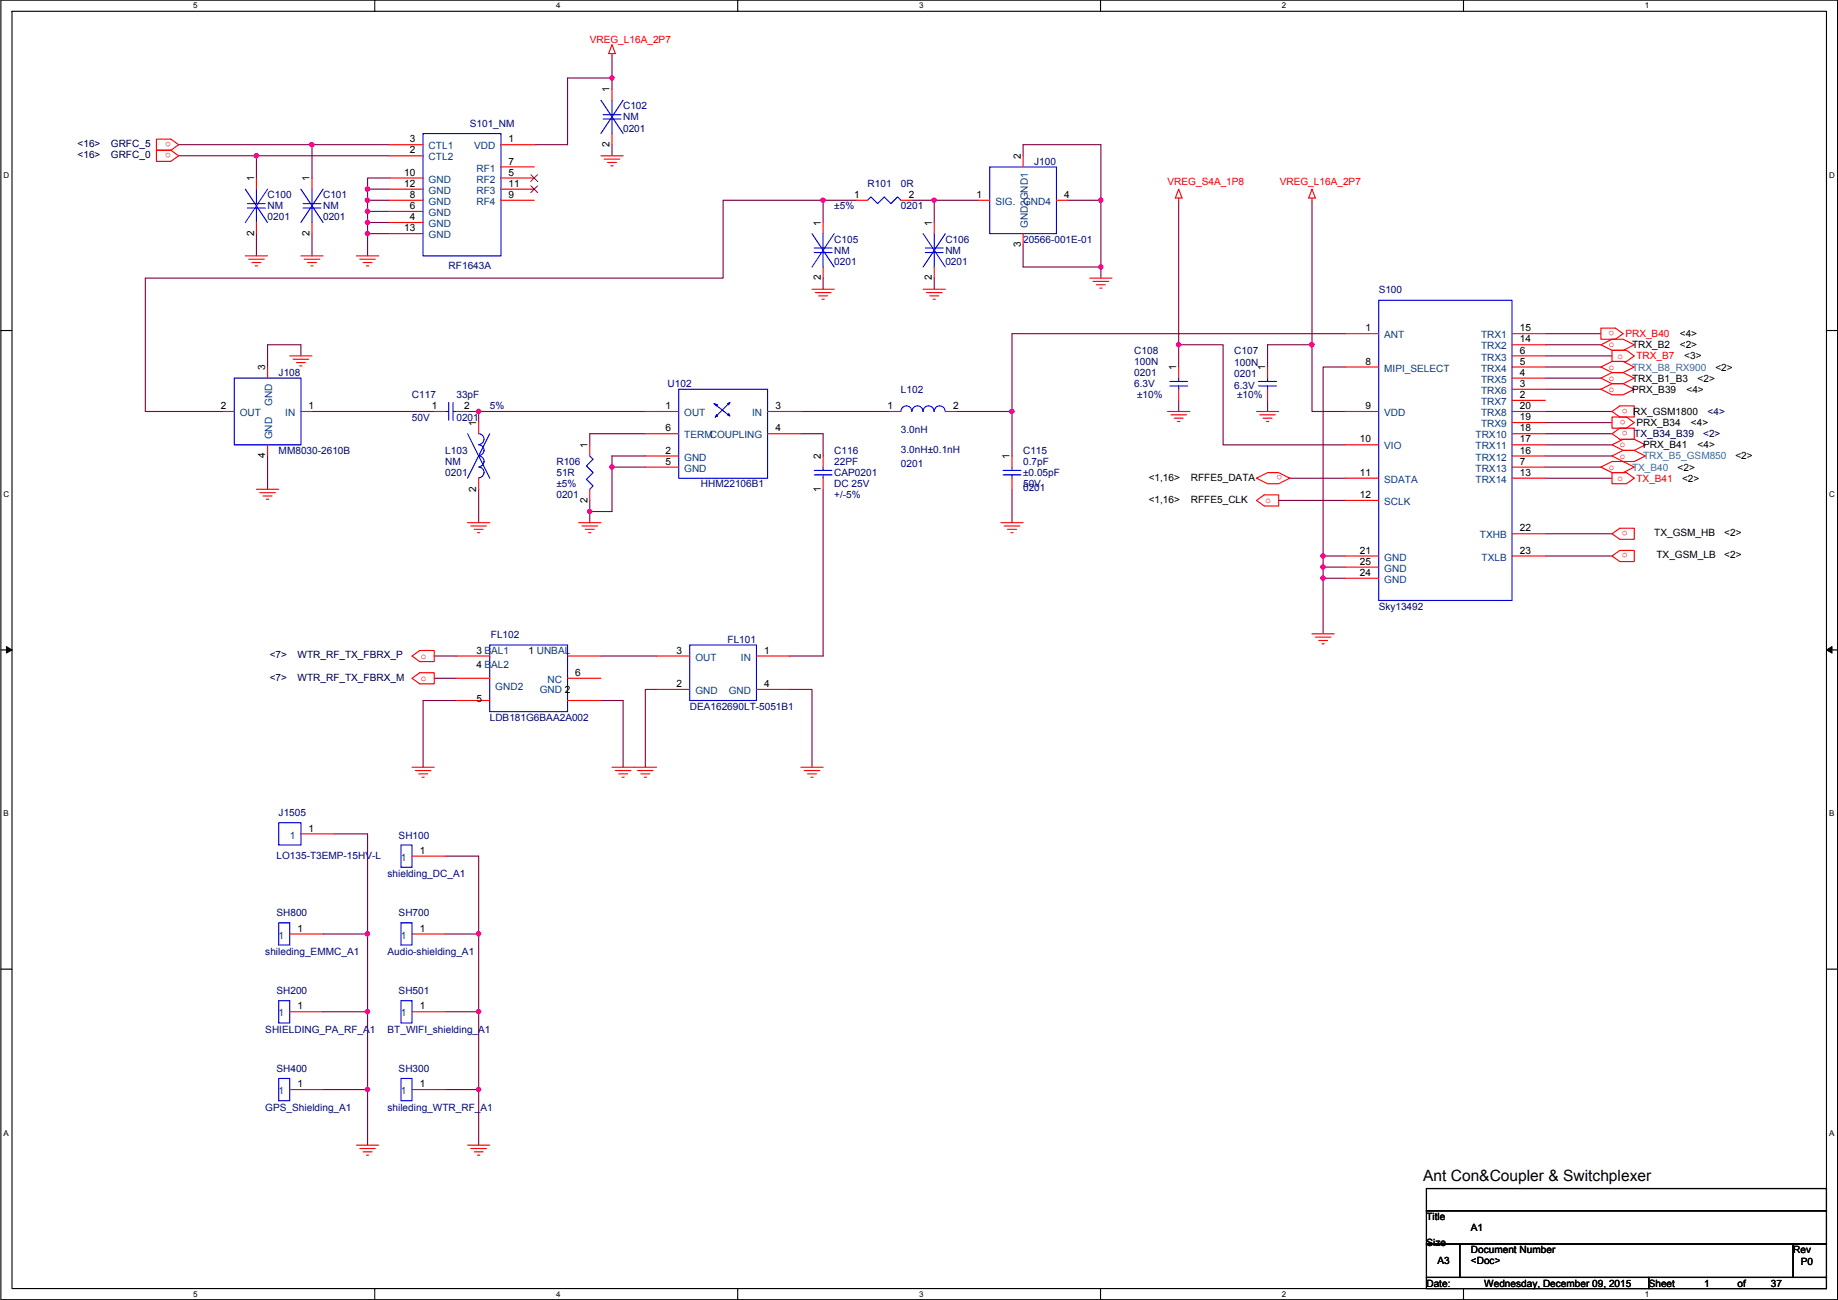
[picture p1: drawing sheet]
<svg xmlns="http://www.w3.org/2000/svg" width="420mm" height="297mm" viewBox="0 0 420 297" stroke-linecap="round" stroke-linejoin="round" font-family="sans-serif">
<path d="M.2 0h419.9v297h-419.9zM2.7 2.6h414.8v291.8h-414.8z" fill="none" stroke="#000" stroke-width=".25"/>
<g fill="#fff">
<path d="M44.2 .3h1v2h-1z"/>
<path d="M44.2 294.7h1v2h-1z"/>
</g>
<path d="M85.7 0v2.6M85.7 294.4v2.6" fill="none" stroke="#000" stroke-width=".25"/>
<g fill="#fff">
<path d="M127.1 .3h1v2h-1z"/>
<path d="M127.1 294.7h1v2h-1z"/>
</g>
<path d="M168.6 0v2.6M168.6 294.4v2.6" fill="none" stroke="#000" stroke-width=".25"/>
<g fill="#fff">
<path d="M210.1 .3h1v2h-1z"/>
<path d="M210.1 294.7h1v2h-1z"/>
</g>
<path d="M251.6 0v2.6M251.6 294.4v2.6" fill="none" stroke="#000" stroke-width=".25"/>
<g fill="#fff">
<path d="M293 .3h1v2h-1z"/>
<path d="M293 294.7h1v2h-1z"/>
</g>
<path d="M334.5 0v2.6M334.5 294.4v2.6" fill="none" stroke="#000" stroke-width=".25"/>
<g fill="#fff">
<path d="M376 .3h1v2h-1z"/>
<path d="M376 294.7h1v2h-1z"/>
<path d="M.8 39h1.3v2h-1.3z"/>
<path d="M418.2 39h1.2v2h-1.2z"/>
<path d="M.8 112h1.3v2h-1.3z"/>
<path d="M418.2 112h1.2v2h-1.2z"/>
</g>
<path d="M.2 75.5h2.5M417.5 75.5h2.6" fill="none" stroke="#000" stroke-width=".25"/>
<g fill="#fff">
<path d="M.8 185h1.2v1.9h-1.2z"/>
<path d="M418.2 185h1.1v1.9h-1.1z"/>
</g>
<path d="M.2 148.5h2.5M417.5 148.5h2.6" fill="none" stroke="#000" stroke-width=".25"/>
<path d="M1.5 147.7l1.2 .8-1.2 .7zM417.5 148.5l1.3-.8v1.5z" fill="#000"/>
<path d="M1.5 147.7l1.2 .8-1.2 .7zM417.5 148.5l1.3-.8v1.5z" fill="none" stroke="#000" stroke-width=".23"/>
<g fill="#fff">
<path d="M.8 257.9h1.2v2h-1.2z"/>
<path d="M418.2 257.9h1.1v2h-1.1z"/>
</g>
<path d="M.2 221.4h2.5M417.5 221.4h2.6" fill="none" stroke="#000" stroke-width=".25"/>
<path d="M233.9 55.9v5.1M244 45.8h7.7v15.2" fill="none" stroke="#800040" stroke-width=".25"/>
<circle cx="251.6" cy="61" r=".49" fill="#f0f"/>
<circle cx="251.6" cy="61" r=".49" fill="none" stroke="#f0f" stroke-width=".25"/>
<path d="M233.9 35.6v-2.5h17.8v12.7M233.9 61h17.8" fill="none" stroke="#800040" stroke-width=".25"/>
<circle cx="251.6" cy="45.7" r=".49" fill="#f0f"/>
<circle cx="251.6" cy="45.7" r=".49" fill="none" stroke="#f0f" stroke-width=".25"/>
<path d="M89.1 43.2h-5.1v2.6M213.6 45.8h10.1" fill="none" stroke="#800040" stroke-width=".25"/>
<circle cx="84" cy="43.2" r=".49" fill="#f0f"/>
<circle cx="84" cy="43.2" r=".49" fill="none" stroke="#f0f" stroke-width=".25"/>
<path d="M89.1 45.8h-5.1v2.5" fill="none" stroke="#800040" stroke-width=".25"/>
<circle cx="84" cy="48.3" r=".49" fill="#f0f"/>
<circle cx="84" cy="48.3" r=".49" fill="none" stroke="#f0f" stroke-width=".25"/>
<circle cx="84" cy="45.7" r=".49" fill="#f0f"/>
<circle cx="84" cy="45.7" r=".49" fill="none" stroke="#f0f" stroke-width=".25"/>
<path d="M89.1 48.3h-5.1v2.5h5.1" fill="none" stroke="#800040" stroke-width=".25"/>
<circle cx="84" cy="50.8" r=".49" fill="#f0f"/>
<circle cx="84" cy="50.8" r=".49" fill="none" stroke="#f0f" stroke-width=".25"/>
<path d="M139.9 12.7v5.1M84 50.8v2.6M188.2 45.8h7.6M208.5 45.8h5.1" fill="none" stroke="#800040" stroke-width=".25"/>
<circle cx="213.5" cy="45.7" r=".49" fill="#f0f"/>
<circle cx="213.5" cy="45.7" r=".49" fill="none" stroke="#f0f" stroke-width=".25"/>
<path d="M139.9 17.8h-10.2v15.3h-7.6M139.9 33.1v2.5M213.6 45.8v5M188.2 63.5v2.6M213.6 63.5v2.6M251.7 61v2.5" fill="none" stroke="#800040" stroke-width=".25"/>
<circle cx="139.9" cy="17.8" r=".49" fill="#f0f"/>
<circle cx="139.9" cy="17.8" r=".49" fill="none" stroke="#f0f" stroke-width=".25"/>
<path d="M139.9 17.8v2.6M40.8 35.6h17.8v5.1M58.6 35.6h30.5" fill="none" stroke="#800040" stroke-width=".25"/>
<circle cx="58.6" cy="35.6" r=".49" fill="#f0f"/>
<circle cx="58.6" cy="35.6" r=".49" fill="none" stroke="#f0f" stroke-width=".25"/>
<g fill="none" stroke="#800040" stroke-width=".25">
<path d="M61.2 78.8v5.1M71.3 94h28M106.9 94h2.5M218.6 94h12.7v10.2M61.2 104.2v7.6M109.4 111.8v7.6M188.2 111.8v38.1M231.3 111.8v7.6M99.3 149.9h5M99.3 155h5M137.4 149.9h12.7M104.3 160.1h-7.6v15.2"/>
<path d="M137.4 160.1h5v15.2"/>
</g>
<circle cx="109.4" cy="94" r=".49" fill="#f0f"/>
<circle cx="109.4" cy="94" r=".49" fill="none" stroke="#f0f" stroke-width=".25"/>
<path d="M147.5 94h-38.1v2.6M147.5 99.1h-12.7v2.5M134.8 114.3v2.6M139.9 104.2h7.6" fill="none" stroke="#800040" stroke-width=".25"/>
<circle cx="134.8" cy="116.9" r=".49" fill="#f0f"/>
<circle cx="134.8" cy="116.9" r=".49" fill="none" stroke="#f0f" stroke-width=".25"/>
<path d="M139.9 104.2v12.7h-5.1v2.5" fill="none" stroke="#800040" stroke-width=".25"/>
<circle cx="139.9" cy="106.7" r=".49" fill="#f0f"/>
<circle cx="139.9" cy="106.7" r=".49" fill="none" stroke="#f0f" stroke-width=".25"/>
<path d="M188.2 45.8v5M61.2 78.8h7.6v2.5M33.2 94h17.8M183.1 94h20.3M183.1 99.1h5.1v5.1M139.9 106.7h7.6M73.9 213.4h10.1v17.8" fill="none" stroke="#800040" stroke-width=".25"/>
<circle cx="84" cy="231.2" r=".49" fill="#f0f"/>
<circle cx="84" cy="231.2" r=".49" fill="none" stroke="#f0f" stroke-width=".25"/>
<circle cx="84" cy="213.4" r=".49" fill="#f0f"/>
<circle cx="84" cy="213.4" r=".49" fill="none" stroke="#f0f" stroke-width=".25"/>
<path d="M73.9 231.2h10.1v17.8" fill="none" stroke="#800040" stroke-width=".25"/>
<circle cx="84" cy="248.9" r=".49" fill="#f0f"/>
<circle cx="84" cy="248.9" r=".49" fill="none" stroke="#f0f" stroke-width=".25"/>
<path d="M101.8 213.4h7.6M73.9 249h10.1v12.7" fill="none" stroke="#800040" stroke-width=".25"/>
<circle cx="109.4" cy="213.4" r=".49" fill="#f0f"/>
<circle cx="109.4" cy="213.4" r=".49" fill="none" stroke="#f0f" stroke-width=".25"/>
<path d="M109.4 213.4v17.8M101.8 249h7.6" fill="none" stroke="#800040" stroke-width=".25"/>
<circle cx="109.4" cy="248.9" r=".49" fill="#f0f"/>
<circle cx="109.4" cy="248.9" r=".49" fill="none" stroke="#f0f" stroke-width=".25"/>
<path d="M101.8 231.2h7.6M109.4 249v12.7" fill="none" stroke="#800040" stroke-width=".25"/>
<circle cx="109.4" cy="231.2" r=".49" fill="#f0f"/>
<circle cx="109.4" cy="231.2" r=".49" fill="none" stroke="#f0f" stroke-width=".25"/>
<path d="M89.1 33.1h-17.8v7.6M101.8 195.6h7.6v17.8M109.4 231.2v17.8" fill="none" stroke="#800040" stroke-width=".25"/>
<circle cx="71.3" cy="33" r=".49" fill="#f0f"/>
<circle cx="71.3" cy="33" r=".49" fill="none" stroke="#f0f" stroke-width=".25"/>
<path d="M40.8 33.1h30.5M89.1 53.4h-5.1v5.1" fill="none" stroke="#800040" stroke-width=".25"/>
<circle cx="84" cy="53.4" r=".49" fill="#f0f"/>
<circle cx="84" cy="53.4" r=".49" fill="none" stroke="#f0f" stroke-width=".25"/>
<path d="M89.1 40.7h-5.1v2.5M188.2 45.8h-22.9v17.7h-132.1M150.1 157.5h-2.6v17.8M180.5 157.5h5.1v17.8M76.4 190.5h7.6v22.9" fill="none" stroke="#800040" stroke-width=".25"/>
<circle cx="188.1" cy="45.7" r=".49" fill="#f0f"/>
<circle cx="188.1" cy="45.7" r=".49" fill="none" stroke="#f0f" stroke-width=".25"/>
<path d="M33.2 63.5v30.5M231.3 76.2v17.8" fill="none" stroke="#800040" stroke-width=".25"/>
<circle cx="231.3" cy="94" r=".49" fill="#f0f"/>
<circle cx="231.3" cy="94" r=".49" fill="none" stroke="#f0f" stroke-width=".25"/>
<g fill="none" stroke="#800040" stroke-width=".25">
<path d="M299.9 45.8v33M353.3 76.2h12.7M353.3 78.8h12.7M269.4 83.9v-5.1h10.2v22.8h27.9M269.4 91.5v2.5M289.8 83.9v-5.1h10.1v15.2h7.6M289.8 91.5v2.5M353.3 81.3h15.2M353.3 83.9h12.7M353.3 86.4h12.7M353.3 88.9h12.7M353.3 94h15.2"/>
<path d="M353.3 99.1h15.2M292.3 114.3h15.2M294.8 109.3h12.7M353.3 101.6h15.2M353.3 104.2h15.2M353.3 106.7h12.7M353.3 122h15.2M353.3 127h15.2M180.5 149.9h7.7"/>
</g>
<circle cx="299.9" cy="78.8" r=".49" fill="#f0f"/>
<circle cx="299.9" cy="78.8" r=".49" fill="none" stroke="#f0f" stroke-width=".25"/>
<path d="M269.4 45.8v33" fill="none" stroke="#800040" stroke-width=".25"/>
<circle cx="269.4" cy="78.8" r=".49" fill="#f0f"/>
<circle cx="269.4" cy="78.8" r=".49" fill="none" stroke="#f0f" stroke-width=".25"/>
<path d="M231.3 76.2h76.2M307.5 83.9h-5v43.1" fill="none" stroke="#800040" stroke-width=".25"/>
<circle cx="302.4" cy="127" r=".49" fill="#f0f"/>
<circle cx="302.4" cy="127" r=".49" fill="none" stroke="#f0f" stroke-width=".25"/>
<path d="M307.5 127h-5v2.6h5" fill="none" stroke="#800040" stroke-width=".25"/>
<circle cx="302.4" cy="129.6" r=".49" fill="#f0f"/>
<circle cx="302.4" cy="129.6" r=".49" fill="none" stroke="#f0f" stroke-width=".25"/>
<path d="M302.5 129.6v2.5M307.5 132.1h-5v12.7" fill="none" stroke="#800040" stroke-width=".25"/>
<circle cx="302.4" cy="132.1" r=".49" fill="#f0f"/>
<circle cx="302.4" cy="132.1" r=".49" fill="none" stroke="#f0f" stroke-width=".25"/>
<path d="M58.6 53.4v5.1M71.3 53.4v5.1M353.3 96.6h15.2M353.3 109.3h15.2" fill="none" stroke="#800040" stroke-width=".25"/>
<g fill="none" stroke="#f00" stroke-width=".25">
<path d="M139.9 10.2l.8 2h-1.6zM139.9 12.2v.5M35.8 34.3h3.3l1.7 1.3-1.7 1.3h-3.3zM35.8 31.8h3.3l1.7 1.3-1.7 1.2h-3.3zM89.1 33.1h7.6M89.1 35.6h7.6M114.5 33.1h7.6M114.5 38.1h7.6M137.4 35.6h5M138.1 36.4h3.6M138.9 37.1h2M139.6 37.9h.6"/>
<path d="M139.9 20.4v2.5M139.9 30.5v2.6M233.9 35.6v2.5M56.1 58.5h5.1M56.8 59.2h3.6M57.6 60h2M58.6 40.7v2.5M58.6 50.8v2.6M68.8 58.5h5.1M69.5 59.2h3.6M70.3 60h2M71.3 40.7v2.5"/>
<path d="M71.3 50.8v2.6M81.5 58.5h5.1M82.2 59.2h3.6M83 60h2M89.1 45.8h7.6M89.1 40.7h7.6M89.1 43.2h7.6M89.1 48.3h7.6M89.1 50.8h7.6M89.1 53.4h7.6M114.5 40.7h7.6M114.5 43.2h7.6"/>
<path d="M114.5 45.8h7.6M188.2 50.8v2.6M195.8 45.8h2.5M205.9 45.8h2.6M213.6 50.8v2.6M223.7 45.8h2.6M233.9 53.4v2.5M241.5 45.8h2.5M269.4 43.2l.8 2.1h-1.5zM269.4 45.3v.5M299.9 43.2l.8 2.1h-1.5zM299.9 45.3v.5"/>
<path d="M58.4 60.7h.5M71.1 60.7h.5M83.8 60.7h.5M185.6 66.1h5.1M186.4 66.8h3.5M187.1 67.6h2.1M187.9 68.4h.5M188.2 61v2.5M211 66.1h5.1M211.8 66.8h3.5M212.5 67.6h2.1M213.3 68.4h.5"/>
<path d="M213.6 61v2.5M249.1 63.5h5.1M249.9 64.3h3.5M250.6 65.1h2.1M251.4 65.8h.5M307.5 76.2h7.7M345.6 78.8h7.7M345.6 76.2h7.7M366 78.8l2.5-1.3h2.5l2.6 1.3-2.6 1.3h-2.5zM366 75h3.3l1.7 1.2-1.7 1.3h-3.3zM51 94h2.5M61.2 83.9v2.5"/>
<path d="M66.2 81.3h5.1M67 82.1h3.6M67.8 82.8h2M68.5 83.6h.5M68.8 94h2.5M99.3 94h2.5M104.3 94h2.6M109.4 96.6v2.5M147.5 99.1h7.6M147.5 94h7.6M175.5 99.1h7.6M175.5 94h7.6"/>
<path d="M203.4 94h2.5M216.1 94h2.5M266.9 94h5.1M267.7 94.8h3.5M268.4 95.5h2.1M269.2 96.3h.5M269.4 83.9v2.5M269.4 88.9v2.6M287.2 94h5.1M288 94.8h3.5M288.7 95.5h2.1M289.5 96.3h.5"/>
<path d="M289.8 83.9v2.5M289.8 88.9v2.6M307.5 83.9h7.7M307.5 94h7.7M345.6 91.5h7.7M345.6 88.9h7.7M345.6 86.4h7.7M345.6 83.9h7.7M345.6 81.3h7.7M345.6 99.1h7.7M345.6 96.6h7.7M345.6 94h7.7"/>
<path d="M366 86.4l2.5-1.3h2.5l2.6 1.3-2.6 1.3h-2.5zM366 83.9l2.5-1.3h2.5l2.6 1.3-2.6 1.2h-2.5zM366 88.9l2.5-1.2h2.5l2.6 1.2-2.6 1.3h-2.5zM368.5 80.1h3.3l1.8 1.2-1.8 1.3h-3.3zM368.5 99.1l1.8-1.3h3.3v2.6h-3.3zM368.5 94l1.8-1.2h3.3v2.5h-3.3zM368.5 95.3h3.3l1.8 1.3-1.8 1.2h-3.3zM58.6 111.8h5.1M59.4 112.6h3.5M60.1 113.3h2.1M60.9 114.1h.5M61.2 101.6v2.6"/>
<path d="M106.9 119.4h5.1M109.4 109.3v2.5M132.3 119.4h5.1M134.8 101.6v2.6M134.8 111.8v2.5M147.5 106.7h7.6M147.5 104.2h7.6M188.2 109.3v2.5M188.2 104.2v2.5M228.8 119.4h5.1M231.3 104.2v2.5M231.3 109.3v2.5"/>
<path d="M287.2 114.3l1.8-1.2h3.3v2.5h-3.3zM287.2 109.3l2.6-1.3h2.5l2.5 1.3-2.5 1.2h-2.5zM307.5 101.6h7.7M307.5 109.3h7.7M307.5 114.3h7.7M345.6 106.7h7.7M345.6 109.3h7.7M345.6 104.2h7.7M345.6 101.6h7.7M366 106.7l2.5-1.2h2.5l2.6 1.2-2.6 1.3h-2.5zM368.5 108h3.3l1.8 1.3-1.8 1.2h-3.3zM368.5 101.6l2.5-1.2h2.6l2.5 1.2-2.5 1.3h-2.6z"/>
<path d="M368.5 104.2l2.5-1.3h2.6l2.5 1.3-2.5 1.3h-2.6zM107.6 120.2h3.6M108.4 120.9h2M109.2 121.7h.5M133 120.2h3.6M133.8 120.9h2M134.6 121.7h.5M229.6 120.2h3.5M230.3 120.9h2.1M231.1 121.7h.5M307.5 127h7.7M307.5 132.1h7.7"/>
<path d="M307.5 129.6h7.7M345.6 122h7.7M345.6 127h7.7M368.5 127l1.8-1.2h3.3v2.5h-3.3zM368.5 122l1.8-1.3h3.3v2.5h-3.3zM94.2 149.9l1.8-1.3h3.3v2.6h-3.3zM94.2 155l1.8-1.3h3.3v2.6h-3.3zM104.3 149.9h7.7M104.3 155h7.7M129.7 149.9h7.7M129.7 155h7.7M150.1 157.5h7.6"/>
<path d="M150.1 149.9h7.6M172.9 149.9h7.6M172.9 157.5h7.6M299.9 144.8h5.1M300.7 145.6h3.5M301.4 146.3h2.1M302.2 147.1h.5M94.2 175.3h5.1M94.9 176.1h3.6M95.7 176.8h2M96.5 177.6h.5M104.3 160.1h7.7"/>
<path d="M129.7 160.1h7.7M139.9 175.3h10.2M140.7 176.1h3.5M141.4 176.8h2.1M142.2 177.6h.5M145.7 176.1h3.6M146.5 176.8h2M147.3 177.6h.5M183.1 175.3h5.1M183.8 176.1h3.6M184.6 176.8h2M185.4 177.6h.5"/>
<path d="M68.8 190.5h7.6M94.2 195.6h7.6M66.2 213.4h7.7M94.2 213.4h7.6M66.2 231.2h7.7M94.2 231.2h7.6M66.2 249h7.7M94.2 249h7.6M81.5 261.7h5.1M82.2 262.4h3.6M83 263.2h2M83.8 263.9h.5"/>
<path d="M106.9 261.7h5.1M107.6 262.4h3.6M108.4 263.2h2M109.2 263.9h.5"/>
</g>
<path d="M326.1 271.6h91.4v5h-91.4zM326.1 276.6h91.4v7.7h-91.4zM326.1 284.3h7.6v7.6h-7.6zM326.1 291.9h50.8v2.5h-50.8zM333.7 284.3h76.2v7.6h-76.2zM376.9 291.9h40.6v2.5h-40.6zM409.9 284.3h7.6v7.6h-7.6z" fill="none" stroke="#000" stroke-width=".25"/>
<g fill="none" stroke="#00f" stroke-width=".25">
<path d="M96.7 30.5h17.8v28h-17.8zM137.4 22.9l5 7.6M137.9 26.2h4M137.9 27.2h4M139.9 22.9v3.3M139.9 27.2v3.3M142.4 22.9l-5 7.6M226.3 38.1h15.2v15.3h-15.2zM56.1 43.2l5.1 7.6M56.6 46.5h4.1M56.6 47.5h4.1M58.6 43.2v3.3"/>
<path d="M58.6 47.5v3.3M61.2 43.2l-5.1 7.6M68.8 43.2l5.1 7.6M69.3 46.5h4.1M69.3 47.5h4.1M71.3 43.2v3.3M71.3 47.5v3.3M73.9 43.2l-5.1 7.6M185.6 53.4l5.1 7.6M186.1 56.7h4.1M186.1 57.7h4.1M188.2 53.4v3.3"/>
<path d="M188.2 57.7v3.3M190.7 53.4l-5.1 7.6M198.3 45.8l.8-.8 1.5 1.5 1.5-1.5 1.6 1.5 1.5-1.5 .7 .8M211 53.4l5.1 7.6M211.5 56.7h4.1M211.5 57.7h4.1M213.6 53.4v3.3M213.6 57.7v3.3M216.1 53.4l-5.1 7.6M315.2 68.6h30.4v68.6h-30.4zM53.5 86.4h15.3v15.2h-15.3zM101.8 94h.8"/>
<path d="M102.6 92v4.1M103.6 92v4.1M103.6 94h.7M106.9 99.1l5.1 10.2M109.4 99.1a1.25 1.25 0 0 1 1.2 1.3 1.25 1.25 0 0 1-1.2 1.2M112 99.1l-5.1 10.2M155.1 88.9h20.4v20.4h-20.4zM163.3 92.2l.7 .3-.2 .3zM163.3 92.2l3.5 2.8M163.8 94.8l.2 .2-.5 .3zM166.3 92.2l.5-.2-.2 .5zM166.3 94.8l.3-.3 .2 .5z"/>
<path d="M166.8 92l-3.3 3.3M205.9 94a1.25 1.25 0 0 1 1.3-1.2 1.25 1.25 0 0 1 1.2 1.2M208.5 94a1.25 1.25 0 0 1 1.2-1.2 1.25 1.25 0 0 1 1.3 1.2 1.27 1.27 0 0 1 1.2-1.2 1.27 1.27 0 0 1 1.3 1.2M213.6 94a1.25 1.25 0 0 1 1.2-1.2 1.25 1.25 0 0 1 1.3 1.2M267.4 87.2h4.1M267.4 88.2h4.1M269.4 86.4v.8M269.4 88.2v.7M287.7 87.2h4.1M287.7 88.2h4.1M289.8 86.4v.8M289.8 88.2v.7"/>
<path d="M109.4 101.6a1.25 1.25 0 0 1 1.2 1.3 1.25 1.25 0 0 1-1.2 1.2M109.4 104.2a1.25 1.25 0 0 1 1.2 1.2 1.25 1.25 0 0 1-1.2 1.3 1.27 1.27 0 0 1 1.2 1.2 1.27 1.27 0 0 1-1.2 1.3M134.8 104.2l.8 .7-1.5 1.6 1.5 1.5-1.5 1.5 1.5 1.5-.8 .8M186.1 108.5h4.1M186.1 107.5h4.1M188.2 108.5v.8M188.2 106.7v.8M229.3 107.5h4.1M229.3 108.5h4.1M231.3 106.7v.8M231.3 108.5v.8M112 147.4h17.7v15.2h-17.7z"/>
<path d="M157.7 147.4h15.2v12.7h-15.2zM63.7 188h5.1v5.1h-5.1zM91.6 193.1h2.6v5.1h-2.6zM63.7 210.9h2.5v5h-2.5zM91.6 210.9h2.6v5h-2.6zM63.7 228.6h2.5v5.1h-2.5zM91.6 228.6h2.6v5.1h-2.6zM63.7 246.4h2.5v5.1h-2.5zM91.6 246.4h2.6v5.1h-2.6z"/>
</g>
<path d="M121.4 39.9l1.5 1.6M122.9 39.9l-1.6 1.6M121.4 42.5l1.5 1.5M122.9 42.5l-1.6 1.5" fill="none" stroke="#804000" stroke-width=".23"/>
<circle cx="251.6" cy="61" r=".49" fill="#f0f"/>
<circle cx="251.6" cy="61" r=".49" fill="none" stroke="#f0f" stroke-width=".25"/>
<circle cx="251.6" cy="45.7" r=".49" fill="#f0f"/>
<circle cx="251.6" cy="45.7" r=".49" fill="none" stroke="#f0f" stroke-width=".25"/>
<circle cx="84" cy="43.2" r=".49" fill="#f0f"/>
<circle cx="84" cy="43.2" r=".49" fill="none" stroke="#f0f" stroke-width=".25"/>
<circle cx="84" cy="48.3" r=".49" fill="#f0f"/>
<circle cx="84" cy="48.3" r=".49" fill="none" stroke="#f0f" stroke-width=".25"/>
<circle cx="84" cy="45.7" r=".49" fill="#f0f"/>
<circle cx="84" cy="45.7" r=".49" fill="none" stroke="#f0f" stroke-width=".25"/>
<circle cx="84" cy="50.8" r=".49" fill="#f0f"/>
<circle cx="84" cy="50.8" r=".49" fill="none" stroke="#f0f" stroke-width=".25"/>
<circle cx="213.5" cy="45.7" r=".49" fill="#f0f"/>
<circle cx="213.5" cy="45.7" r=".49" fill="none" stroke="#f0f" stroke-width=".25"/>
<circle cx="139.9" cy="17.8" r=".49" fill="#f0f"/>
<circle cx="139.9" cy="17.8" r=".49" fill="none" stroke="#f0f" stroke-width=".25"/>
<circle cx="58.6" cy="35.6" r=".49" fill="#f0f"/>
<circle cx="58.6" cy="35.6" r=".49" fill="none" stroke="#f0f" stroke-width=".25"/>
<circle cx="109.4" cy="94" r=".49" fill="#f0f"/>
<circle cx="109.4" cy="94" r=".49" fill="none" stroke="#f0f" stroke-width=".25"/>
<circle cx="134.8" cy="116.9" r=".49" fill="#f0f"/>
<circle cx="134.8" cy="116.9" r=".49" fill="none" stroke="#f0f" stroke-width=".25"/>
<circle cx="139.9" cy="106.7" r=".49" fill="#f0f"/>
<circle cx="139.9" cy="106.7" r=".49" fill="none" stroke="#f0f" stroke-width=".25"/>
<circle cx="84" cy="231.2" r=".49" fill="#f0f"/>
<circle cx="84" cy="231.2" r=".49" fill="none" stroke="#f0f" stroke-width=".25"/>
<circle cx="84" cy="213.4" r=".49" fill="#f0f"/>
<circle cx="84" cy="213.4" r=".49" fill="none" stroke="#f0f" stroke-width=".25"/>
<circle cx="84" cy="248.9" r=".49" fill="#f0f"/>
<circle cx="84" cy="248.9" r=".49" fill="none" stroke="#f0f" stroke-width=".25"/>
<circle cx="109.4" cy="213.4" r=".49" fill="#f0f"/>
<circle cx="109.4" cy="213.4" r=".49" fill="none" stroke="#f0f" stroke-width=".25"/>
<circle cx="109.4" cy="248.9" r=".49" fill="#f0f"/>
<circle cx="109.4" cy="248.9" r=".49" fill="none" stroke="#f0f" stroke-width=".25"/>
<circle cx="109.4" cy="231.2" r=".49" fill="#f0f"/>
<circle cx="109.4" cy="231.2" r=".49" fill="none" stroke="#f0f" stroke-width=".25"/>
<circle cx="71.3" cy="33" r=".49" fill="#f0f"/>
<circle cx="71.3" cy="33" r=".49" fill="none" stroke="#f0f" stroke-width=".25"/>
<circle cx="84" cy="53.4" r=".49" fill="#f0f"/>
<circle cx="84" cy="53.4" r=".49" fill="none" stroke="#f0f" stroke-width=".25"/>
<circle cx="188.1" cy="45.7" r=".49" fill="#f0f"/>
<circle cx="188.1" cy="45.7" r=".49" fill="none" stroke="#f0f" stroke-width=".25"/>
<circle cx="231.3" cy="94" r=".49" fill="#f0f"/>
<circle cx="231.3" cy="94" r=".49" fill="none" stroke="#f0f" stroke-width=".25"/>
<circle cx="299.9" cy="78.8" r=".49" fill="#f0f"/>
<circle cx="299.9" cy="78.8" r=".49" fill="none" stroke="#f0f" stroke-width=".25"/>
<circle cx="269.4" cy="78.8" r=".49" fill="#f0f"/>
<circle cx="269.4" cy="78.8" r=".49" fill="none" stroke="#f0f" stroke-width=".25"/>
<circle cx="302.4" cy="127" r=".49" fill="#f0f"/>
<circle cx="302.4" cy="127" r=".49" fill="none" stroke="#f0f" stroke-width=".25"/>
<circle cx="302.4" cy="129.6" r=".49" fill="#f0f"/>
<circle cx="302.4" cy="129.6" r=".49" fill="none" stroke="#f0f" stroke-width=".25"/>
<circle cx="302.4" cy="132.1" r=".49" fill="#f0f"/>
<circle cx="302.4" cy="132.1" r=".49" fill="none" stroke="#f0f" stroke-width=".25"/>
<text font-size="3.6" x="325.3" y="269.9">Ant Con&amp;Coupler &amp; Switchplexer</text>
<g font-size="2.3" fill="#f00">
<text x="134.8" y="9.7">VREG_L16A_2P7</text>
<text x="39.1" y="35" transform="rotate(180 39.1 35)">o</text>
<text x="39.1" y="32.4" transform="rotate(180 39.1 32.4)">o</text>
<text x="266.9" y="42.2">VREG_S4A_1P8</text>
<text x="292.6" y="42.2">VREG_L16A_2P7</text>
<text x="369" y="75.6" transform="rotate(180 369 75.6)">o</text>
<text x="371.5" y="77">PRX_B40</text>
<text x="367.7" y="79.4">o</text>
<text x="369.8" y="81.9">o</text>
<text x="374.1" y="82.1">TRX_B7</text>
<text x="367.7" y="87">o</text>
<text x="367.7" y="84.5">o</text>
<text x="367.7" y="89.5">o</text>
<text x="371.5" y="95.9" transform="rotate(180 371.5 95.9)">o</text>
<text x="372.1" y="93.4" transform="rotate(180 372.1 93.4)">o</text>
<text x="372.1" y="98.5" transform="rotate(180 372.1 98.5)">o</text>
<text x="367.7" y="107.3">o</text>
<text x="370.3" y="102.2">o</text>
<text x="370.3" y="104.8">o</text>
<text x="293.1" y="108.6" transform="rotate(180 293.1 108.6)">o</text>
<text x="369.8" y="109.9">o</text>
<text x="374.1" y="110.1">TX_B41</text>
<text x="289.3" y="114.9">o</text>
<text x="372.1" y="121.3" transform="rotate(180 372.1 121.3)">o</text>
<text x="372.1" y="126.4" transform="rotate(180 372.1 126.4)">o</text>
<text x="96.2" y="150.5">o</text>
<text x="96.2" y="155.6">o</text>
</g>
<g font-size="2.3">
<text x="139.4" y="21.1" transform="rotate(-90 139.4 21.1)">1</text>
<text x="93.7" y="32.5">3</text>
<text x="93.7" y="35.1">2</text>
<text x="116.3" y="32.5">1</text>
<text x="139.4" y="33.6" transform="rotate(-90 139.4 33.6)">2</text>
<text x="58.1" y="41.4" transform="rotate(-90 58.1 41.4)">1</text>
<text x="70.8" y="41.4" transform="rotate(-90 70.8 41.4)">1</text>
<text x="92.4" y="40.1">10</text>
<text x="116.3" y="37.6">7</text>
<text x="116.3" y="40.1">5</text>
<text x="233.3" y="36.4" transform="rotate(-90 233.3 36.4)">2</text>
<text x="92.4" y="42.7">12</text>
<text x="93.7" y="45.2">8</text>
<text x="93.7" y="47.8">6</text>
<text x="116.3" y="42.7">11</text>
<text x="116.3" y="45.2">9</text>
<text x="195.3" y="45.2">1</text>
<text x="207.7" y="45.2">2</text>
<text x="223.2" y="45.2">1</text>
<text x="243.3" y="45.2">4</text>
<text x="58.1" y="53.9" transform="rotate(-90 58.1 53.9)">2</text>
<text x="70.8" y="53.9" transform="rotate(-90 70.8 53.9)">2</text>
<text x="92.4" y="52.8">13</text>
<text x="93.7" y="50.3">4</text>
<text x="187.6" y="51.6" transform="rotate(-90 187.6 51.6)">1</text>
<text x="213" y="51.6" transform="rotate(-90 213 51.6)">1</text>
<text x="233.3" y="56.4" transform="rotate(-90 233.3 56.4)">3</text>
<text x="187.6" y="64.1" transform="rotate(-90 187.6 64.1)">2</text>
<text x="213" y="64.1" transform="rotate(-90 213 64.1)">2</text>
<text x="312.1" y="75.7">1</text>
<text x="347.4" y="75.7">15</text>
<text x="384" y="77">&lt;4&gt;</text>
<text x="312.1" y="83.3">8</text>
<text x="347.4" y="83.3">5</text>
<text x="347.4" y="80.8">6</text>
<text x="347.4" y="78.2">14</text>
<text x="373.1" y="79.6">TRX_B2</text>
<text x="384" y="79.6">&lt;2&gt;</text>
<text x="385" y="82.1">&lt;3&gt;</text>
<text x="60.6" y="84.6" transform="rotate(-90 60.6 84.6)">3</text>
<text x="268.9" y="84.6" transform="rotate(-90 268.9 84.6)">1</text>
<text x="289.2" y="84.6" transform="rotate(-90 289.2 84.6)">1</text>
<text x="347.4" y="88.4">3</text>
<text x="347.4" y="85.9">4</text>
<text x="373.1" y="87.2">TRX_B1_B3</text>
<text x="373.1" y="89.7">PRX_B39</text>
<text x="385.5" y="89.7">&lt;4&gt;</text>
<text x="388.1" y="87.2">&lt;2&gt;</text>
<text x="392.1" y="84.7">&lt;2&gt;</text>
<text x="50.5" y="93.5">2</text>
<text x="70.6" y="93.5">1</text>
<text x="98.8" y="93.5">1</text>
<text x="106.1" y="93.5">2</text>
<text x="152.1" y="93.5">1</text>
<text x="177.2" y="93.5">3</text>
<text x="202.9" y="93.5">1</text>
<text x="217.9" y="93.5">2</text>
<text x="312.1" y="93.5">9</text>
<text x="347.4" y="90.9">2</text>
<text x="347.4" y="93.5">20</text>
<text x="373.3" y="94.8">RX_GSM1800</text>
<text x="108.9" y="97.3" transform="rotate(-90 108.9 97.3)">1</text>
<text x="152.1" y="98.6">6</text>
<text x="177.2" y="98.6">4</text>
<text x="310.8" y="101.1">10</text>
<text x="347.4" y="101.1">17</text>
<text x="347.4" y="98.6">18</text>
<text x="347.4" y="96">19</text>
<text x="374.1" y="97.4">PRX_B34</text>
<text x="386.5" y="97.4">&lt;4&gt;</text>
<text x="60.6" y="104.7" transform="rotate(-90 60.6 104.7)">4</text>
<text x="134.3" y="102.4" transform="rotate(-90 134.3 102.4)">1</text>
<text x="152.1" y="106.2">5</text>
<text x="152.1" y="103.6">2</text>
<text x="187.6" y="104.9" transform="rotate(-90 187.6 104.9)">2</text>
<text x="230.8" y="104.9" transform="rotate(-90 230.8 104.9)">1</text>
<text x="347.4" y="106.2">7</text>
<text x="347.4" y="103.6">16</text>
<text x="375.6" y="102.4">PRX_B41</text>
<text x="383.5" y="107.5">&lt;2&gt;</text>
<text x="388.1" y="102.4">&lt;4&gt;</text>
<text x="396.7" y="105">&lt;2&gt;</text>
<text x="108.9" y="112.3" transform="rotate(-90 108.9 112.3)">2</text>
<text x="187.6" y="112.3" transform="rotate(-90 187.6 112.3)">1</text>
<text x="262.6" y="109.8">&lt;1,16&gt;</text>
<text x="272.2" y="109.8">RFFE5_DATA</text>
<text x="310.8" y="108.7">11</text>
<text x="310.8" y="113.8">12</text>
<text x="347.4" y="108.7">13</text>
<text x="384.5" y="110.1">&lt;2&gt;</text>
<text x="134.3" y="114.9" transform="rotate(-90 134.3 114.9)">2</text>
<text x="262.6" y="114.9">&lt;1,16&gt;</text>
<text x="272.2" y="114.9">RFFE5_CLK</text>
<text x="347.4" y="121.4">22</text>
<text x="378.2" y="122.5">TX_GSM_HB</text>
<text x="394.2" y="122.5">&lt;2&gt;</text>
<text x="310.8" y="126.5">21</text>
<text x="310.8" y="131.6">24</text>
<text x="310.8" y="129">25</text>
<text x="347.4" y="126.5">23</text>
<text x="378.7" y="127.6">TX_GSM_LB</text>
<text x="394.2" y="127.6">&lt;2&gt;</text>
<text x="108.9" y="149.4">3 BAL1</text>
<text x="120.9" y="149.4">1 UNBAL</text>
<text x="154.6" y="149.4">3</text>
<text x="174.7" y="149.4">1</text>
<text x="108.9" y="152.6">4 BAL2</text>
<text x="131.5" y="154.4">6</text>
<text x="108.9" y="160.5">5</text>
<text x="154.6" y="157">2</text>
<text x="174.7" y="157">4</text>
<text x="70.6" y="190">1</text>
<text x="96" y="195.1">1</text>
<text x="68" y="212.9">1</text>
<text x="96" y="212.9">1</text>
<text x="68" y="230.6">1</text>
<text x="96" y="230.6">1</text>
<text x="68" y="248.4">1</text>
<text x="96" y="248.4">1</text>
<text x="326.1" y="278.7">Title</text>
<text x="336.2" y="281.3">A1</text>
<text x="326.1" y="284.7">Size</text>
<text x="336.2" y="286.3">Document Number</text>
<text x="409.9" y="286.3">Rev</text>
<text x="326.1" y="294">Date:</text>
<text x="328.6" y="288.9">A3</text>
<text x="336.2" y="288.9">&lt;Doc&gt;</text>
<text x="339.3" y="294">Wednesday, December 09, 2015</text>
<text x="376.9" y="294">Sheet</text>
<text x="389.6" y="294">1</text>
<text x="397.2" y="294">of</text>
<text x="404.8" y="294">37</text>
<text x="411.7" y="289.1">P0</text>
</g>
<g font-size="2.3" fill="#000080">
<text x="107.4" y="29">S101_NM</text>
<text x="142.4" y="25">C102</text>
<text x="142.4" y="27.5">NM</text>
<text x="142.4" y="30.1">0201</text>
<text x="236.4" y="37.7">J100</text>
<text x="61.2" y="45.3">C100</text>
<text x="61.2" y="47.8">NM</text>
<text x="73.9" y="45.3">C101</text>
<text x="73.9" y="47.8">NM</text>
<text x="190.7" y="47.8">±5%</text>
<text x="198.3" y="42.8">R101</text>
<text x="205.9" y="42.8">0R</text>
<text x="205.9" y="47.8">0201</text>
<text x="61.2" y="50.4">0201</text>
<text x="73.9" y="50.4">0201</text>
<text x="190.7" y="55.5">C105</text>
<text x="190.7" y="58">NM</text>
<text x="216.1" y="55.5">C106</text>
<text x="216.1" y="58">NM</text>
<text x="233.9" y="55.5">20566-001E-01</text>
<text x="102.6" y="61.6">RF1643A</text>
<text x="190.7" y="60.5">0201</text>
<text x="216.1" y="60.5">0201</text>
<text x="315.2" y="66.9">S100</text>
<text x="259.3" y="80.9">C108</text>
<text x="259.3" y="83.4">100N</text>
<text x="282.1" y="80.9">C107</text>
<text x="282.1" y="83.7">100N</text>
<text x="63.7" y="85.9">J108</text>
<text x="152.6" y="88.5">U102</text>
<text x="205.9" y="89.7">L102</text>
<text x="259.3" y="85.9">0201</text>
<text x="259.3" y="88.5">6.3V</text>
<text x="282.1" y="86.2">0201</text>
<text x="282.1" y="89">6.3V</text>
<text x="94.2" y="91">C117</text>
<text x="104.3" y="91">33pF</text>
<text x="112" y="93.6">5%</text>
<text x="259.9" y="91">±10%</text>
<text x="282.8" y="91">±10%</text>
<text x="94.2" y="96.1">50V</text>
<text x="104.3" y="96.1">0201</text>
<text x="205.9" y="98.9">3.0nH</text>
<text x="63.7" y="103.7">MM8030-2610B</text>
<text x="101.8" y="103.7">L103</text>
<text x="101.8" y="106.3">NM</text>
<text x="127.2" y="106.3">R106</text>
<text x="190.7" y="103.7">C116</text>
<text x="190.7" y="106.3">22PF</text>
<text x="205.9" y="103.5">3.0nH±0.1nH</text>
<text x="205.9" y="106.8">0201</text>
<text x="233.9" y="103.7">C115</text>
<text x="233.9" y="106.3">0.7pF</text>
<text x="101.8" y="108.8">0201</text>
<text x="127.2" y="108.8">51R</text>
<text x="127.2" y="111.3">±5%</text>
<text x="127.2" y="113.9">0201</text>
<text x="160.2" y="111.3">HHM22106B1</text>
<text x="190.7" y="113.9">+/-5%</text>
<text x="190.7" y="108.8">CAP0201</text>
<text x="190.7" y="111.3">DC 25V</text>
<text x="233.9" y="112.3">0201</text>
<text x="233.9" y="111.3">50V</text>
<text x="233.9" y="108.8">±0.05pF</text>
<text x="315.2" y="139.3">Sky13492</text>
<text x="112.2" y="145.9">FL102</text>
<text x="166.3" y="146.9">FL101</text>
<text x="112" y="164.7">LDB181G6BAA2A002</text>
<text x="157.7" y="162.1">DEA162690LT-5051B1</text>
<text x="63.7" y="186.5">J1505</text>
<text x="91.1" y="191.6">SH100</text>
<text x="63.2" y="196.2">LO135-T3EMP-15HV-L</text>
<text x="88.6" y="200.5">shielding_DC_A1</text>
<text x="63.2" y="209.4">SH800</text>
<text x="91.1" y="209.4">SH700</text>
<text x="60.7" y="218.2">shileding_EMMC_A1</text>
<text x="88.6" y="218.2">Audio-shielding_A1</text>
<text x="63.2" y="227.2">SH200</text>
<text x="91.1" y="227.2">SH501</text>
<text x="60.7" y="236">SHIELDING_PA_RF_A1</text>
<text x="88.6" y="236">BT_WIFI_shielding_A1</text>
<text x="63.2" y="244.9">SH400</text>
<text x="91.1" y="244.9">SH300</text>
<text x="60.7" y="253.8">GPS_Shielding_A1</text>
<text x="88.6" y="253.8">shileding_WTR_RF_A1</text>
</g>
<g font-size="2.3" fill="#000040">
<text x="17.7" y="33.6">&lt;16&gt;</text>
<text x="25.3" y="33.6">GRFC_5</text>
<text x="17.7" y="36.2">&lt;16&gt;</text>
<text x="25.3" y="36.2">GRFC_0</text>
<text x="390.3" y="94.8">&lt;4&gt;</text>
<text x="373.6" y="99.9">TX_B34_B39</text>
<text x="389.3" y="99.9">&lt;2&gt;</text>
<text x="61.7" y="150.5">&lt;7&gt;</text>
<text x="61.7" y="155.5">&lt;7&gt;</text>
<text x="68" y="150.5">WTR_RF_TX_FBRX_P</text>
<text x="68" y="155.5">WTR_RF_TX_FBRX_M</text>
</g>
<g font-size="2.3" fill="#004080">
<text x="98" y="34.1">CTL1</text>
<text x="108.4" y="34.1">VDD</text>
<text x="98" y="36.7">CTL2</text>
<text x="98" y="41.7">GND</text>
<text x="108.9" y="39.2">RF1</text>
<text x="108.9" y="41.7">RF2</text>
<text x="98" y="46.8">GND</text>
<text x="98" y="44.3">GND</text>
<text x="108.9" y="44.3">RF3</text>
<text x="108.9" y="46.8">RF4</text>
<text x="227.5" y="46.8">SIG.</text>
<text x="233.9" y="46.8">GND4</text>
<text x="98" y="49.4">GND</text>
<text x="98" y="51.9">GND</text>
<text x="234.9" y="52.1" transform="rotate(-90 234.9 52.1)">GND2GND1</text>
<text x="98" y="54.4">GND</text>
<text x="316.4" y="77.3">ANT</text>
<text x="338.6" y="77.3">TRX1</text>
<text x="338.6" y="82.4">TRX3</text>
<text x="338.6" y="79.8">TRX2</text>
<text x="316.4" y="84.9">MIPI_SELECT</text>
<text x="338.6" y="87.5">TRX5</text>
<text x="338.6" y="84.9">TRX4</text>
<text x="54.8" y="95.1">OUT</text>
<text x="62.2" y="92.8" transform="rotate(-90 62.2 92.8)">GND</text>
<text x="65.2" y="95.1">IN</text>
<text x="156.4" y="95.1">OUT</text>
<text x="171.9" y="95.1">IN</text>
<text x="316.4" y="95.1">VDD</text>
<text x="338.6" y="92.5">TRX7</text>
<text x="338.6" y="90">TRX6</text>
<text x="338.6" y="95.1">TRX8</text>
<text x="62.2" y="100.4" transform="rotate(-90 62.2 100.4)">GND</text>
<text x="156.4" y="100.2">TERMCOUPLING</text>
<text x="337.3" y="100.2">TRX10</text>
<text x="338.6" y="97.6">TRX9</text>
<text x="156.4" y="107.8">GND</text>
<text x="156.4" y="105.2">GND</text>
<text x="316.4" y="102.7">VIO</text>
<text x="337.3" y="107.8">TRX13</text>
<text x="337.3" y="105.2">TRX12</text>
<text x="337.3" y="102.7">TRX11</text>
<text x="316.4" y="110.3">SDATA</text>
<text x="337.3" y="110.3">TRX14</text>
<text x="316.4" y="115.4">SCLK</text>
<text x="338.3" y="123">TXHB</text>
<text x="316.4" y="128.1">GND</text>
<text x="316.4" y="130.6">GND</text>
<text x="338.7" y="128.1">TXLB</text>
<text x="316.4" y="133.2">GND</text>
<text x="159" y="151">OUT</text>
<text x="169.4" y="151">IN</text>
<text x="113.2" y="157.7">GND2</text>
<text x="123.4" y="158.4">GND 2</text>
<text x="125.2" y="156">NC</text>
<text x="159" y="158.6">GND</text>
<text x="166.6" y="158.6">GND</text>
<text x="66.2" y="191.6">1</text>
<text x="91.6" y="196.7">1</text>
<text x="63.7" y="214.5">1</text>
<text x="91.6" y="214.5">1</text>
<text x="63.7" y="232.2">1</text>
<text x="91.6" y="232.2">1</text>
<text x="63.7" y="250">1</text>
<text x="91.6" y="250">1</text>
</g>
<g font-size="2.3" fill="#408080">
<text x="373.1" y="84.7">TRX_B8_RX900</text>
<text x="373.1" y="107.5">TX_B40</text>
<text x="375.6" y="105">TRX_B5_GSM850</text>
</g>
<g font-size="1.8">
<text x="44.2" y="1.9">5</text>
<text x="127.1" y="1.9">4</text>
<text x="210.1" y="1.9">3</text>
<text x="293" y="1.9">2</text>
<text x="376" y="1.9">1</text>
<text x=".8" y="40.6">D</text>
<text x="418.2" y="40.6">D</text>
<text x=".8" y="113.6">C</text>
<text x="418.2" y="113.6">C</text>
<text x=".8" y="186.6">B</text>
<text x="418.2" y="186.6">B</text>
<text x=".8" y="259.5">A</text>
<text x="418.2" y="259.5">A</text>
<text x="44.2" y="296.3">5</text>
<text x="127.1" y="296.3">4</text>
<text x="210.1" y="296.3">3</text>
<text x="293" y="296.3">2</text>
<text x="376" y="296.3">1</text>
</g>
</svg>
